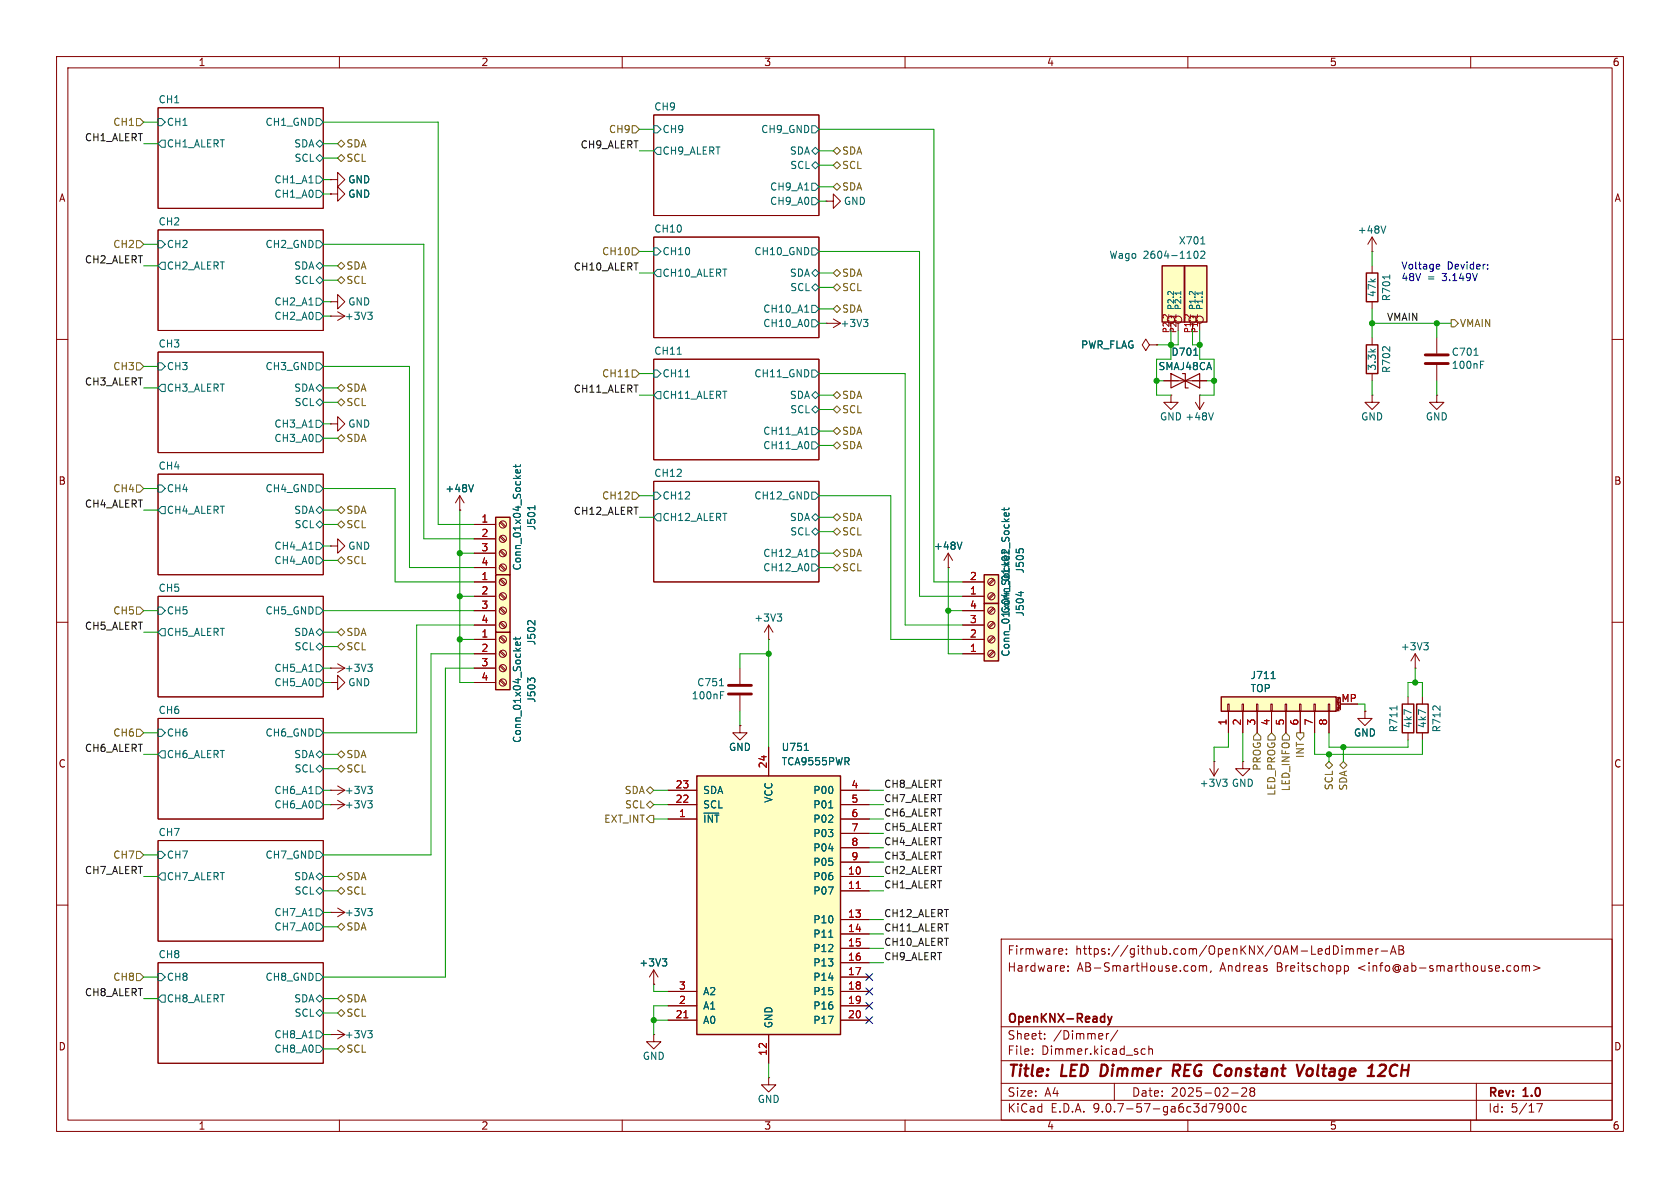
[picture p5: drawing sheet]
<svg xmlns="http://www.w3.org/2000/svg" width="297mm" height="210mm" viewBox="0 0 297 210" stroke-linecap="round" stroke-linejoin="round" font-family="sans-serif">
<g fill="none" stroke="#840000" stroke-width=".18">
<path d="M10 10h277v190h-277zM12 12h273v186h-273zM27.9 19.1h29.2v17.7h-29.2zM60 10v2M110 10v2M160 10v2M210 10v2M260 10v2M58.4 31.8h1.3v-1.3l1.3 1.3-1.3 1.2v-1.2M58.4 31.8h.1M115.6 20.3h29.2v17.8h-29.2zM146 35.6h1.3v-1.3l1.3 1.3-1.3 1.2v-1.2"/>
<path d="M146 35.6h.1M27.9 40.6h29.2v17.8h-29.2zM115.6 41.9h29.2v17.8h-29.2zM10 60h2M27.9 62.2h29.2v17.8h-29.2zM115.6 63.5h29.2v17.8h-29.2zM285 60h2M27.9 83.8h29.2v17.8h-29.2zM115.6 85.1h29.2v17.8h-29.2zM10 110h2M27.9 105.4h29.2v17.8h-29.2zM130.8 118.1v2.8"/>
<path d="M285 110h2M27.9 127h29.2v17.8h-29.2zM130.8 128.3v1.2h1.3l-1.3 1.3-1.3-1.3h1.3M130.8 128.3h.1M130.8 122.9v2.8M27.9 148.6h29.2v17.8h-29.2zM10 160h2M27.9 170.2h29.2v17.8h-29.2zM177 166h108v32h-108zM187.8 167.8l.1 .3-.7 .1M188.5 168.6v.1M188.5 167.8v.1"/>
<path d="M188.8 171.6v.1M188.8 170.8v.1M211.1 170.7l.3 .3v.4l-.3 .3M212 170.8l.5-.1 .2 .2M212 170.7v1M212.7 170.9l.2-.2 .3 .1 .1 .9M212.7 170.9v.8M214.1 171.6l-.1 .3M237.7 170.8l.4-.1 .3 .3v.4l-.2 .2h-.5M237.7 170.7v1.5M238 167.7v1M238 167.8l.4-.1 .2 .2"/>
<path d="M238.6 167.9l.2-.2 .4 .1v.9M238.6 167.9v.8M240 167.8l.4-.1 .2 .2M240 167.7v1M240.6 167.9l.2-.2 .4 .1v.9M240.6 167.9v.8M241.9 168.2l.7-.1-.1-.3-.4-.1-.2 .2 .1 .7h.5M243.2 167.7v1M243.7 167.7l-.3 .1-.2 .2M244.2 168.1h1.1M245.8 168.7l.5-1.5 .5 1.5M246 168.3h.7"/>
<path d="M247.3 167.2h.5l.2 .1 .1 .3-.3 .3a.4 .4 0 0 1 .4 .4 .4 .4 0 0 1-.3 .4h-.6zM247.3 167.9h.5M267.8 170.8l.4-.1 .3 .3v.4l-.3 .3-.4-.1-.1-.2v-.4zM269.1 170.8l.4-.1 .2 .2M269.1 170.7v1M269.7 170.9l.3-.2 .3 .1 .1 .9M269.7 170.9v.8M271.1 170.7l1.1 .4-1.1 .5M285 160h2M60 198v2M110 198v2M160 198v2"/>
<path d="M177 194.5h108M177 191.5h108M177 187.5h108M177 181.5h108M182.5 186.3v.1M182.5 185.5v.1M184.7 183.6v.1M184.7 182.8v.1M195.6 182.7v1M196 182.7l-.3 .1-.1 .2M197 191.5v3M197.6 182.1l-1.3 2"/>
<path d="M201.8 186.3l.2 .1 .5-.1M202.5 185.5l-.5-.1-.2 .1M203.1 185.5l.2-.1 .4 .1v.9M203.1 184.9v1.5M210 198v2M216.2 195.7l-.3 .3h-.3l-.3-.3 .2-.5 .4-.1 .2 .1a.99 .99 0 0 1-.4 1.4h-.2M216.9 195.2l.2-.1a.81 .81 0 0 1 .6 .6 .81 .81 0 0 1-.3 .8l-.2 .1a.81 .81 0 0 1-.3-1.4zM217.7 193.2h1.2M218.3 195.2l.2-.1a.81 .81 0 0 1 .6 .6 .81 .81 0 0 1-.3 .8l-.1 .1a.81 .81 0 0 1-.4-1.4zM219.5 192.4l.6-.1 .2 .1 .1 .3-.9 1.1h.9M220.3 195.7l-.4-.1-.3 .3v.4l.1 .2h.6M221.2 192.9l-.2-.2 .2-.4 .5 .1 .1 .2-.3 .3"/>
<path d="M221.2 192.9l-.2 .3v.5l.2 .1 .5-.1 .1-.2-.1-.4-.2-.2M221.2 192.9h.3M260 198v2M261 191.5v6.5M271.7 195.1h1l-.7 1.5"/>
</g>
<path d="M194.8 188.2l-.3 2h.5M207.9 189.3l.5 .9M208.3 188.2h-.7l-.3 2M208.4 189.2l-1 .1M230.6 188.2l-.9 2M231.2 189.1a.52 .52 0 0 1 .5-.2 .52 .52 0 0 1 .4 .4l-.1 .5a.55 .55 0 0 1-.5 .4 .55 .55 0 0 1-.5-.4zM243.9 188.4l.3-.2h.5a.45 .45 0 0 1 .3 .6l-.1 .3-1.3 1.1h1.2" fill="none" stroke="#840000" stroke-width=".4"/>
<path d="M195.8 179.7l.4 1M196.6 179.7l-.4 1M196.2 180.7l-.1 .3-.3 .2" fill="none" stroke="#840000" stroke-width=".3"/>
<g fill="none" stroke="#006464" stroke-width=".18">
<path d="M27.9 21h.7l.6 .6-.6 .6h-.7zM27.9 25.4l.7-.6h.6v1.2h-.6zM55.9 21h.6l.6 .6-.6 .6h-.6zM55.9 31.1h.6l.6 .7-.6 .6h-.6zM55.9 33.7h.6l.6 .6-.6 .6h-.6zM55.9 27.9l.6-.6 .6 .6-.6 .7zM55.9 25.4l.6-.6 .6 .6-.6 .6zM115.6 22.2h.6l.6 .7-.6 .6h-.6zM116.2 26h.6v1.3h-.6l-.6-.6zM143.5 22.2h.6l.7 .7-.7 .6h-.6zM143.5 32.4h.6l.7 .6-.7 .7h-.6zM143.5 34.9h.6l.7 .7-.7 .6h-.6z"/>
<path d="M143.5 29.2l.6-.6 .7 .6-.7 .6zM143.5 26.7l.6-.7 .7 .7-.7 .6zM27.9 42.5h.7l.6 .7-.6 .6h-.7zM27.9 47l.7-.6h.6v1.2h-.6zM55.9 42.5h.6l.6 .7-.6 .6h-.6zM55.9 52.7h.6l.6 .6-.6 .7h-.6zM55.9 55.2h.6l.6 .7-.6 .6h-.6zM55.9 49.5l.6-.6 .6 .6-.6 .7zM55.9 47l.6-.6 .6 .6-.6 .6zM115.6 43.8h.6l.6 .7-.6 .6h-.6zM116.2 47.6h.6v1.3h-.6l-.6-.6zM142.3 55.2h.7"/>
<path d="M143.5 43.8h.6l.7 .7-.7 .6h-.6zM143.5 54h.6l.7 .6-.7 .6h-.6zM143.5 56.5h.6l.7 .7-.7 .6h-.6zM143.5 50.8l.6-.6 .7 .6-.7 .6zM143.5 48.3l.6-.7 .7 .7-.7 .6zM27.9 64.1h.7l.6 .7-.6 .6h-.7zM27.9 68.6l.7-.7h.6v1.3h-.6zM55.9 64.1h.6l.6 .7-.6 .6h-.6zM55.9 74.3h.6l.6 .6-.6 .7h-.6zM55.9 76.8h.6l.6 .7-.6 .6h-.6zM55.9 71.1l.6-.6 .6 .6-.6 .7zM55.9 68.6l.6-.7 .6 .7-.6 .6z"/>
<path d="M115.6 65.4h.6l.6 .6-.6 .7h-.6zM116.2 69.2h.6v1.3h-.6l-.6-.6zM119.7 62.6h.7M121.2 66.6h.7M142.3 76.8h.7M143.5 65.4h.6l.7 .6-.7 .7h-.6zM143.5 75.6h.6l.7 .6-.7 .6h-.6zM143.5 78.1h.6l.7 .6-.7 .7h-.6zM143.5 69.9l.6-.7 .7 .7-.7 .6zM144.1 71.8l.7 .6-.7 .6-.6-.6zM27.9 85.7h.7l.6 .7-.6 .6h-.7zM28.6 89.5h.6v1.3h-.6l-.7-.6z"/>
<path d="M55.9 85.7h.6l.6 .7-.6 .6h-.6zM55.9 95.9h.6l.6 .6-.6 .7h-.6zM55.9 98.4h.6l.6 .7-.6 .6h-.6zM55.9 92.7l.6-.6 .6 .6-.6 .6zM55.9 90.2l.6-.7 .6 .7-.6 .6zM115.6 87h.6l.6 .6-.6 .7h-.6zM116.2 90.8h.6v1.3h-.6l-.6-.7zM142.3 98.4h.7M143.5 87h.6l.7 .6-.7 .7h-.6zM143.5 97.2h.6l.7 .6-.7 .6h-.6zM143.5 99.7h.6l.7 .6-.7 .7h-.6zM143.5 94l.6-.7 .7 .7-.7 .6z"/>
<path d="M144.1 90.8l.7 .6-.7 .7-.6-.7zM27.9 107.3h.7l.6 .7-.6 .6h-.7zM28.6 111.1h.6v1.3h-.6l-.7-.6zM55.9 107.3h.6l.6 .7-.6 .6h-.6zM55.9 117.5h.6l.6 .6-.6 .6h-.6zM55.9 114.3l.6-.6 .6 .6-.6 .6zM55.9 111.8l.6-.7 .6 .7-.6 .6zM27.9 128.9h.7l.6 .6-.6 .7h-.7zM28.6 132.7h.6v1.3h-.6l-.7-.6zM55.9 128.9h.6l.6 .6-.6 .7h-.6zM55.9 139.1h.6l.6 .6-.6 .6h-.6zM55.9 135.9l.6-.6 .6 .6-.6 .6z"/>
<path d="M55.9 133.4l.6-.7 .6 .7-.6 .6zM55.9 120h.6l.6 .7-.6 .6h-.6zM127.2 121.2h.7M127.4 122.9h.4M127.4 122.3h.6M27.9 150.5h.7l.6 .6-.6 .7h-.7zM28.6 154.3h.6v1.3h-.6l-.7-.7zM55.9 141.6h.6l.6 .6-.6 .7h-.6zM55.9 150.5h.6l.6 .6-.6 .7h-.6zM55.9 157.5l.6-.7 .6 .7-.6 .6zM55.9 154.9l.6-.6 .6 .6-.6 .7zM27.9 172.1h.7l.6 .6-.6 .7h-.7z"/>
<path d="M28.6 175.9h.6v1.3h-.6l-.7-.7zM55.9 172.1h.6l.6 .6-.6 .7h-.6zM55.9 176.5l.6-.6 .6 .6-.6 .7zM55.9 160.7h.6l.6 .6-.6 .6h-.6zM55.9 163.2h.6l.6 .6-.6 .7h-.6zM56.5 178.4l.6 .7-.6 .6-.6-.6zM55.9 182.2h.6l.6 .7-.6 .6h-.6zM55.9 184.8h.6l.6 .6-.6 .7h-.6z"/>
</g>
<path d="M128.8 121.2h4M128.8 122.7h4" fill="none" stroke="#840000" stroke-width=".51"/>
<path d="M215.9 123.2h20.3v2.5h-20.3z" fill="#ffffc2"/>
<path d="M215.9 123.2h20.3v2.5h-20.3z" fill="none" stroke="#840000" stroke-width=".25"/>
<g fill="none" stroke="#840000" stroke-width=".18">
<path d="M58.4 34.3h1.3v-1.3l1.3 1.3-1.3 1.3v-1.3M58.4 34.3h.1M217 124.5h.3v1.2h-.3zM217.2 125.7v3.8M219.6 124.5h.2v1.2h-.2zM219.7 125.7v3.8M222.1 124.5h.3v1.2h-.3zM222.2 125.7v3.8M224.7 124.5h.2v1.2h-.2zM224.8 125.7v3.8M227.2 124.5h.3v1.2h-.3zM227.3 125.7v3.8"/>
<path d="M229.7 124.5h.3v1.2h-.3zM229.9 125.7v3.8M232.3 124.5h.2v1.2h-.2zM232.4 125.7v3.8M234.8 124.5h.3v1.2h-.3zM234.9 125.7v3.8M236.4 124.2h.3M236.4 124h.1M236.4 123.9v.1M236.5 123.3h.3M236.5 123.3l.1 .2M236.8 125.4h-.4l.3 .1-.3 .1h.4"/>
<path d="M237 123.4v2.1M237 124.5h3M115.6 174h.1M115.6 171.5l-.8 1.2M115.6 171.5l.7 1.2M115.6 171.5v2.5"/>
</g>
<path d="M224.7 120h.7M117.1 169.5h.8l-.5 .5M117.6 170l.3 .2v.3l-.3 .3" fill="none" stroke="#006464" stroke-width=".18"/>
<path d="M87.6 91.4h2.6v10.2h-2.6z" fill="#ffffc2"/>
<path d="M87.6 91.4h2.6v10.2h-2.6zM247.9 124.5h2v5h-2zM250.4 124.5h2.1v5h-2.1z" fill="none" stroke="#840000" stroke-width=".25"/>
<g fill="none" stroke="#840000" stroke-width=".18">
<path d="M146 57.2h.1M146 57.2h2.6M147.3 56.4l1.3 .8M148.6 57.2l-1.3 .7M58.4 74.9h1.3v-1.2l1.3 1.2-1.3 1.3v-1.3M58.4 74.9h.1M58.4 96.5h1.3v-1.2l1.3 1.2-1.3 1.3v-1.3M58.4 96.5h.1M83.8 92.7h3.8M83.8 95.3h3.8M83.8 97.8h3.8M88.4 92.4l.8 .8"/>
<path d="M88.4 94.9l.8 .9M88.4 97.5l.8 .8M88.4 100l.8 .8M88.5 92.2l.9 .8M88.5 94.7l.9 .9M88.5 97.3l.9 .8M88.5 99.8l.9 .9M83.8 100.3h3.8M135.9 113h.1M135.9 110.5l-.8 1.3M135.9 110.5l.8 1.3M135.9 110.5v2.5"/>
<path d="M248.9 123.2v1.3M248.9 129.5v1.3M251.5 123.2v1.3M251.5 129.5v1.3"/>
<circle cx="88.9" cy="92.7" r=".63"/>
<circle cx="88.9" cy="97.8" r=".63"/>
<circle cx="88.9" cy="95.2" r=".63"/>
<circle cx="88.9" cy="100.3" r=".63"/>
</g>
<path d="M152.6 56.5h.8l-.4 .4M153.2 56.9l.2 .3v.3l-.2 .2M91.2 82.2v.4M92 83.1v.3l-.2 .2-.6-.1v-.4l.3-.1 .1 .6M92 82.2l-.2 .3h-1.1M94.6 89.4v.7M137.4 108.5h.8l-.4 .5M137.9 109l.3 .3v.3l-.3 .2M247 124.8v.7" fill="none" stroke="#006464" stroke-width=".18"/>
<path d="M87.6 111.8h2.6v10.1h-2.6z" fill="#ffffc2"/>
<path d="M87.6 111.8h2.6v10.1h-2.6z" fill="none" stroke="#840000" stroke-width=".25"/>
<g fill="none" stroke="#840000" stroke-width=".18">
<path d="M83.8 113h3.8M83.8 115.6h3.8M83.8 118.1h3.8M88.4 112.7l.8 .8M88.4 115.2l.8 .9M88.4 117.8l.8 .8M88.5 112.5l.9 .9M88.5 115.1l.9 .8M88.5 117.6l.9 .8M83.8 120.7h3.8M88.4 120.3l.8 .9M88.5 120.1l.9 .9"/>
<path d="M241.3 125.7v1.3h1.3l-1.3 1.3-1.3-1.3h1.3M241.3 125.7h.1M135.9 190.5v1.3h1.3l-1.3 1.2-1.3-1.2h1.3M135.9 190.5h.1"/>
<circle cx="88.9" cy="118.1" r=".63"/>
<circle cx="88.9" cy="115.6" r=".63"/>
<circle cx="88.9" cy="113" r=".63"/>
<circle cx="88.9" cy="120.6" r=".63"/>
</g>
<path d="M91.2 112.6v.5M92 113.5v.4l-.2 .2-.6-.1v-.5h.3l.1 .6M92 112.6l-.2 .3h-1.1M93.8 120l.2-.1 .5 .1M93.8 120.3l-.5-.4v.7" fill="none" stroke="#006464" stroke-width=".18"/>
<path d="M87.6 101.6h2.6v10.2h-2.6z" fill="#ffffc2"/>
<path d="M87.6 101.6h2.6v10.2h-2.6z" fill="none" stroke="#840000" stroke-width=".25"/>
<g fill="none" stroke="#840000" stroke-width=".18">
<path d="M83.8 102.9h3.8M83.8 105.4h3.8M83.8 108h3.8M83.8 110.5h3.8M88.4 102.5l.8 .9M88.4 105.1l.8 .8M88.4 107.6l.8 .9M88.4 110.2l.8 .8M88.5 102.4l.9 .8M88.5 104.9l.9 .8M88.5 107.4l.9 .9M88.5 110l.9 .8"/>
<circle cx="88.9" cy="105.4" r=".63"/>
<circle cx="88.9" cy="107.9" r=".63"/>
<circle cx="88.9" cy="102.9" r=".63"/>
<circle cx="88.9" cy="110.5" r=".63"/>
</g>
<path d="M94.6 109.7v.8l-.8-.7-.3-.1-.2 .1" fill="none" stroke="#006464" stroke-width=".18"/>
<path d="M174 101.6h2.5v5.1h-2.5z" fill="#ffffc2"/>
<path d="M174 101.6h2.5v5.1h-2.5z" fill="none" stroke="#840000" stroke-width=".25"/>
<g fill="none" stroke="#840000" stroke-width=".18">
<path d="M254 59.7v2.8M254 64.5v2.8M58.4 118.1h.1M58.4 118.1h2.6M59.7 117.3l1.3 .8M61 118.1l-1.3 .8M170.2 105.4h3.8M170.2 102.9h3.8M175.6 104.9l-.9 .8M175.6 102.4l-.9 .8M175.8 105.1l-.9 .8M175.8 102.5l-.9 .9"/>
<path d="M58.4 120.7h1.3v-1.3l1.3 1.3-1.3 1.2v-1.2M58.4 120.7h.1"/>
<circle cx="175.3" cy="105.4" r=".63"/>
<circle cx="175.3" cy="102.9" r=".63"/>
</g>
<path d="M260.6 62.8h.7M261.7 64.5h.5M261.7 63.9h.6M177.5 89.8v.5M178.3 90.7l.1 .3-.2 .2h-.6v-.5l.2-.1 .2 .6M178.4 89.8l-.2 .3h-1.1M179.6 97.1v.6M180.2 97.1l.2-.1 .5 .1M65 117.4h.8l-.4 .5M65.6 117.9l.2 .2v.3l-.2 .3" fill="none" stroke="#006464" stroke-width=".18"/>
<path d="M252 62.7h4M252 64.3h4" fill="none" stroke="#840000" stroke-width=".51"/>
<path d="M123.2 137.2h25.4v45.7h-25.4z" fill="#ffffc2"/>
<path d="M123.2 137.2h25.4v45.7h-25.4z" fill="none" stroke="#840000" stroke-width=".25"/>
<g fill="none" stroke="#840000" stroke-width=".18">
<path d="M58.4 53.3h1.3v-1.2l1.3 1.2-1.3 1.3v-1.3M58.4 53.3h.1M58.4 55.9h.1M58.4 55.9h2.6M59.7 55.1l1.3 .8M61 55.9l-1.3 .7M203.2 61l-.6-1.1-.7 1.1 .7 1 .6-1h1.3M204.5 61h.1M242.6 69.9v1.2h1.2l-1.2 1.3-1.3-1.3h1.3M242.6 69.9h.1M254 69.9v1.2h1.3l-1.3 1.3-1.3-1.3h1.3M254 69.9h.1"/>
<path d="M167.6 97.8l-.7 1.3M167.6 97.8l.8 1.3M167.6 97.8v2.5M167.6 100.3h.1M250.2 118.1h.1M250.2 115.6l-.8 1.2M250.2 115.6l.8 1.2M250.2 115.6v2.5M58.4 139.7h.1M58.4 139.7h2.6M59.7 138.9l1.3 .8M61 139.7l-1.3 .8"/>
<path d="M118.1 139.7h5.1M135.9 132.1v5.1M148.6 139.7h5.1M219.7 134.6v1.3h1.3l-1.3 1.3-1.3-1.3h1.3M219.7 134.6h.1M58.4 142.2h.1M58.4 142.2h2.6M59.7 141.5l1.3 .7M61 142.2l-1.3 .8M118.1 142.2h5.1M118.1 144.8h5.1M148.6 142.2h5.1"/>
<path d="M148.6 144.8h5.1M148.6 147.3h5.1M148.6 149.9h5.1M148.6 152.4h5.1M148.6 154.9h5.1M148.6 157.5h5.1M58.4 161.3h.1M58.4 161.3h2.6M59.7 160.5l1.3 .8M61 161.3l-1.3 .8M118.1 175.3h5.1M118.1 177.8h5.1"/>
<path d="M148.6 175.3h5.1M148.6 177.8h5.1M148.6 162.6h5.1M148.6 165.1h5.1M148.6 167.6h5.1M148.6 170.2h5.1M148.6 172.7h5.1M118.1 180.3h5.1M135.9 182.9v5.1M148.6 180.3h5.1"/>
</g>
<path d="M151.4 157.1h.7M120.9 179.9h.7" fill="none" stroke="#a90000" stroke-width=".18"/>
<g fill="none" stroke="#006464" stroke-width=".18">
<path d="M65 55.2h.8l-.4 .5M65.6 55.7l.2 .2v.3l-.2 .3M170.1 95.8l-.5 1.3M251.7 113.6h.8l-.4 .5M252.2 114.1l.3 .2v.3l-.3 .3M65 139h.8l-.4 .5M65.6 139.5l.2 .2v.3l-.2 .3M142.2 132.7h.7M65 141.5h.8l-.4 .5M65.6 142l.2 .3v.3l-.2 .2M146.5 142.8h.7M65 160.6h.8l-.4 .5"/>
<path d="M65.6 161.1l.2 .2v.3l-.2 .3M146.5 165.7h.7"/>
</g>
<path d="M205.4 47h8v9.9h-8z" fill="#ffffc2"/>
<path d="M205.4 47h8v9.9h-8zM209.4 47v9.9M241.6 48.3h2v5h-2zM241.6 61h2v5h-2z" fill="none" stroke="#840000" stroke-width=".25"/>
<g fill="none" stroke="#840000" stroke-width=".18">
<path d="M242.6 47v1.3M242.6 53.3v1.3M242.6 59.7v1.3M205.7 67.3h7.7M207 69.9v1.2h-1.3l1.3 1.3 1.3-1.3h-1.3M207 69.9h.1M211.3 71.1l.8 1.3M212.1 69.9h.1M212.1 69.9v2.5M212.9 71.1l-.8 1.3M242.6 66v1.3M81.3 90.2h.1"/>
<path d="M81.3 87.6l-.8 1.3M81.3 87.6l.7 1.3M81.3 87.6v2.6M213.9 135.9l.7 1.3M214.6 134.6h.1M214.6 134.6v2.6M215.4 135.9l-.8 1.3M58.4 182.9h.1M58.4 182.9h2.6M59.7 182.1l1.3 .8M61 182.9l-1.3 .7M115.6 182.9v1.3h1.2l-1.2 1.2-1.3-1.2h1.3"/>
<path d="M115.6 182.9h.1"/>
<circle cx="207" cy="56.5" r=".63"/>
<circle cx="208.3" cy="56.5" r=".63"/>
<circle cx="210.8" cy="56.5" r=".63"/>
<circle cx="212.1" cy="56.5" r=".63"/>
</g>
<g fill="none" stroke="#006464" stroke-width=".18">
<path d="M206.6 51.6h.3M207.5 51.5v.7M208.7 51.5v.6M210.4 51.6h.3M211.1 44.9l.1-.4 .2-.1a.68 .68 0 0 1 .4 .6 .68 .68 0 0 1-.4 .7l-.2-.2-.1-.3M211.3 51.5v.7M212.3 43.1h.7M212.3 44.5l.5-.1 .2 .4-.8 .9h.8M212.6 51.5v.6M245.7 48.6v.7M211 62.8h.8M214.5 73l-.4 1.2"/>
<path d="M83.7 85.7l-.4 1.2M216.1 137.7h.8l-.4 .5M216.7 138.2l.2 .3v.3l-.2 .2M65 182.2h.8l-.4 .5M65.6 182.7l.2 .2v.3l-.2 .3"/>
</g>
<path d="M205.7 55.7h.3M206.6 55.6v.7M207.9 55.6v.6M209.5 55.7h.4M210.4 55.6v.7M211.7 55.6v.6" fill="none" stroke="#a90000" stroke-width=".18"/>
<path d="M207 66l2.5 1.3-2.5 1.3zM209 66h.5v2.6h.6M209.5 67.3l2.6-1.3v2.6z" fill="none" stroke="#840000" stroke-width=".2"/>
<path d="M174 106.7h2.5v10.1h-2.5z" fill="#ffffc2"/>
<path d="M174 106.7h2.5v10.1h-2.5z" fill="none" stroke="#840000" stroke-width=".25"/>
<g fill="none" stroke="#840000" stroke-width=".18">
<path d="M58.4 34.3h.1M58.4 31.8h.1M242.6 44.5h.1M242.6 41.9l-.8 1.3M242.6 41.9l.7 1.3M242.6 41.9v2.6M204.5 61h.1M205.7 67.3h2.6M210.8 67.3h2.6M81.3 90.2h.1M83.8 92.7h3.8M83.8 95.3h3.8"/>
<path d="M83.8 97.8h3.8M83.8 115.6h3.8M83.8 113h3.8M83.8 110.5h3.8M83.8 108h3.8M83.8 105.4h3.8M83.8 102.9h3.8M83.8 118.1h3.8M83.8 100.3h3.8M167.6 100.3h.1M170.2 115.6h3.8M170.2 113h3.8"/>
<path d="M170.2 110.5h3.8M170.2 108h3.8M170.2 105.4h3.8M170.2 102.9h3.8M175.6 115.1l-.9 .8M175.6 112.5l-.9 .9M175.6 110l-.9 .8M175.6 107.4l-.9 .9M175.8 115.2l-.9 .9M175.8 112.7l-.9 .8M175.8 110.2l-.9 .8M175.8 107.6l-.9 .9"/>
<path d="M83.8 120.7h3.8M118.1 139.7h5.1M130.8 128.3h.1M135.9 132.1v5.1M148.6 139.7h5.1M217.2 125.7v3.8M219.7 125.7v3.8M222.2 125.7v3.8M224.8 125.7v3.8M227.3 125.7v3.8M229.9 125.7v3.8M232.4 125.7v3.8"/>
<path d="M234.9 125.7v3.8M237 124.5h3M241.3 125.7h.1M118.1 142.2h5.1M118.1 144.8h5.1M148.6 142.2h5.1M148.6 144.8h5.1M148.6 147.3h5.1M148.6 149.9h5.1M148.6 152.4h5.1M148.6 154.9h5.1M148.6 157.5h5.1"/>
<path d="M115.6 174h.1M118.1 175.3h5.1M118.1 177.8h5.1M148.6 175.3h5.1M148.6 177.8h5.1M148.6 162.6h5.1M148.6 165.1h5.1M148.6 167.6h5.1M148.6 170.2h5.1M148.6 172.7h5.1M118.1 180.3h5.1M135.9 182.9v5.1"/>
<path d="M148.6 180.3h5.1"/>
<circle cx="175.3" cy="107.9" r=".63"/>
<circle cx="175.3" cy="113" r=".63"/>
<circle cx="175.3" cy="115.6" r=".63"/>
<circle cx="175.3" cy="110.5" r=".63"/>
</g>
<g fill="none" stroke="#006464" stroke-width=".18">
<path d="M245 39.9l-.4 1.3M211 62.8h.8M83.7 85.7l-.4 1.2M91.2 82.2v.4M92 83.1v.3l-.2 .2-.6-.1v-.4l.3-.1 .1 .6M92 82.2l-.2 .3h-1.1M94.6 89.4v.7M170.1 95.8l-.5 1.3M177.5 89.8v.5M178.3 90.7l.1 .3-.2 .2h-.6v-.5l.2-.1 .2 .6M178.4 89.8l-.2 .3h-1.1M179.6 97.1v.6"/>
<path d="M180.2 97.1l.2-.1 .5 .1M91.2 112.6v.5M92 113.5v.4l-.2 .2-.6-.1v-.5h.3l.1 .6M92 112.6l-.2 .3h-1.1M93.8 120l.2-.1 .5 .1M94.6 109.7v.8l-.8-.7-.3-.1-.2 .1M180.5 104.6v.7M224.7 120h.7M93.8 120.3l-.5-.4v.7M142.2 132.7h.7M146.5 142.8h.7M117.1 169.5h.8l-.5 .5"/>
<path d="M117.6 170l.3 .2v.3l-.3 .3M146.5 165.7h.7"/>
</g>
<g fill="none" stroke="#725600" stroke-width=".18">
<path d="M24.1 21h.7l.6 .6-.6 .6h-.7zM59.7 25.4l.6-.6 .7 .6-.7 .6zM59.7 27.9l.6-.6 .7 .6-.7 .7zM111.8 22.2h.6l.6 .7-.6 .6h-.6zM147.3 26.7l.7-.7 .6 .7-.6 .6zM147.3 33l.7-.6 .6 .6-.6 .7zM147.3 29.2l.7-.6 .6 .6-.6 .6zM24.1 42.5h.7l.6 .7-.6 .6h-.7zM59.7 49.5l.6-.6 .7 .6-.7 .7zM59.7 47l.6-.6 .7 .6-.7 .6zM111.8 43.8h.6l.6 .7-.6 .6h-.6zM147.3 50.8l.7-.6 .6 .6-.6 .6z"/>
<path d="M147.3 48.3l.7-.7 .6 .7-.6 .6zM148 54l.6 .6-.6 .6-.7-.6zM256.5 56.5h.7l.6 .7-.6 .6h-.7zM24.1 64.1h.7l.6 .7-.6 .6h-.7zM59.7 68.6l.6-.7 .7 .7-.7 .6zM59.7 77.5l.6-.7 .7 .7-.7 .6zM59.7 71.1l.6-.6 .7 .6-.7 .7zM110.5 66.6h.7M111.8 65.4h.6l.6 .6-.6 .7h-.6zM147.3 78.7l.7-.6 .6 .6-.6 .7zM147.3 69.9l.7-.7 .6 .7-.6 .6zM147.3 76.2l.7-.6 .6 .6-.6 .6z"/>
<path d="M148 71.8l.6 .6-.6 .6-.7-.6zM24.1 85.7h.7l.6 .7-.6 .6h-.7zM59.7 99.1l.6-.7 .7 .7-.7 .6zM59.7 92.7l.6-.6 .7 .6-.7 .6zM60.3 89.5l.7 .7-.7 .6-.6-.6zM111.8 87h.6l.6 .6-.6 .7h-.6zM147.3 97.8l.7-.6 .6 .6-.6 .6zM147.3 94l.7-.7 .6 .7-.6 .6zM147.3 91.4l.7-.6 .6 .6-.6 .7zM148 99.7l.6 .6-.6 .7-.7-.7zM24.1 107.3h.7l.6 .7-.6 .6h-.7zM59.7 111.8l.6-.7 .7 .7-.7 .6z"/>
<path d="M59.7 114.3l.6-.6 .7 .6-.7 .6zM24.1 128.9h.7l.6 .6-.6 .7h-.7zM59.7 133.4l.6-.7 .7 .7-.7 .6zM59.7 135.9l.6-.6 .7 .6-.7 .6zM114.3 139.7l.6-.6 .7 .6-.7 .6zM221.6 130.2l.6-.7 .7 .7v.6h-1.3zM224.8 129.5l.6 .7v.6h-1.2v-.6zM227.3 129.5l.7 .7v.6h-1.3v-.6zM229.2 129.5h1.3v.7l-.6 .6-.7-.6zM234.3 135.3l.6-.7 .7 .7-.7 .6zM236.9 135.3l.6-.7 .6 .7-.6 .6zM24.1 150.5h.7l.6 .6-.6 .7h-.7z"/>
<path d="M59.7 157.5l.6-.7 .7 .7-.7 .6zM59.7 154.9l.6-.6 .7 .6-.7 .7zM114.3 142.2l.6-.6 .7 .6-.7 .7zM114.9 144.1h.7v1.3h-.7l-.6-.6zM24.1 172.1h.7l.6 .6-.6 .7h-.7zM59.7 176.5l.6-.6 .7 .6-.7 .7zM59.7 163.8l.6-.6 .7 .6-.7 .7zM59.7 179.1l.6-.7 .7 .7-.7 .6zM59.7 185.4l.6-.6 .7 .6-.7 .7z"/>
</g>
<g fill="none" stroke="#009600" stroke-width=".18">
<path d="M25.4 25.4h2.5M25.4 21.6h2.5M57.1 27.9h2.6M57.1 25.4h2.6M57.1 21.6h20.4v71.1h6.3M57.1 31.8h1.3M57.1 34.3h1.3M113 22.9h2.6M113 26.7h2.6M144.8 22.9h20.3v80h5.1M144.8 29.2h2.5M144.8 33h2.5"/>
<path d="M144.8 26.7h2.5M144.8 35.6h1.2M25.4 43.2h2.5M25.4 47h2.5M57.1 49.5h2.6M57.1 43.2h17.8v52.1h8.9M57.1 47h2.6M57.1 55.9h1.3M57.1 53.3h1.3M113 44.5h2.6M113 48.3h2.6M144.8 44.5h17.8v60.9h7.6"/>
<path d="M144.8 57.2h1.2M144.8 54.6h2.5M144.8 50.8h2.5M144.8 48.3h2.5M207 58.4v5.1h-2.5v6.4h2.5M208.3 58.4v2.6h-3.8M210.8 58.4v2.6h1.3M212.1 58.4v5.1h2.5v6.4h-2.5M242.6 57.2h13.9M242.6 44.5v2.5M242.6 54.6v5.1M254 57.2v2.5"/>
<path d="M25.4 64.8h2.5M25.4 68.6h2.5M57.1 64.8h15.3v35.5h11.4M57.1 68.6h2.6M57.1 77.5h2.6M57.1 74.9h1.3M57.1 71.1h2.6M113 69.9h2.6M113 66h2.6M144.8 69.9h2.5M144.8 66h15.2v44.5h10.2M144.8 78.7h2.5"/>
<path d="M144.8 72.4h2.5M144.8 76.2h2.5M204.5 67.3h1.2M213.4 67.3h1.2M242.6 67.3v2.6M254 67.3v2.6M25.4 90.2h2.5M25.4 86.4h2.5M57.1 86.4h12.7v16.5h14M57.1 90.2h2.6M57.1 92.7h2.6M57.1 99.1h2.6"/>
<path d="M57.1 96.5h1.3M81.3 97.8h2.5M81.3 90.2v30.5h2.5M113 87.6h2.6M113 91.4h2.6M144.8 87.6h12.7v25.4h12.7M144.8 91.4h2.5M144.8 97.8h2.5M144.8 94h2.5M25.4 108h2.5M25.4 111.8h2.5M57.1 108h26.7"/>
<path d="M57.1 111.8h2.6M57.1 118.1h1.3M57.1 114.3h2.6M81.3 105.4h2.5M81.3 113h2.5M83.8 115.6h-7.6v35.5h-19.1M83.8 110.5h-10.1v19h-16.6M83.8 118.1h-5.1v54.6h-21.6M135.9 113v19.1M135.9 115.6h-5.1v2.5M144.8 100.3h2.5M167.6 100.3v15.3h2.6"/>
<path d="M167.6 108h2.6M250.2 118.1v2.6M25.4 133.4h2.5M25.4 129.5h2.5M57.1 133.4h2.6M57.1 139.7h1.3M57.1 135.9h2.6M57.1 120.7h1.3M115.6 139.7h2.5M130.8 125.7v2.6M153.7 139.7h2.5M217.2 129.5v2.6h-2.6v2.5"/>
<path d="M219.7 129.5v5.1M232.4 129.5v3.9h19.1v-2.6M234.9 129.5v2.6h14v-1.3M234.9 133.4v1.2M237.5 132.1v2.5M240 124.5h1.3v1.2M248.9 123.2v-2.5h2.6v2.5M25.4 154.9h2.5M25.4 151.1h2.5M57.1 142.2h1.3M57.1 157.5h2.6M57.1 154.9h2.6"/>
<path d="M115.6 142.2h2.5M115.6 144.8h2.5M153.7 147.3h2.5M153.7 142.2h2.5M153.7 144.8h2.5M153.7 149.9h2.5M153.7 152.4h2.5M153.7 157.5h2.5M153.7 154.9h2.5M25.4 172.7h2.5M25.4 176.5h2.5M57.1 176.5h2.6"/>
<path d="M57.1 163.8h2.6M57.1 161.3h1.3M57.1 179.1h2.6M115.6 174v1.3h2.5M118.1 177.8h-2.5v5.1M153.7 170.2h2.5M153.7 162.6h2.5M153.7 167.6h2.5M153.7 165.1h2.5M57.1 185.4h2.6M57.1 182.9h1.3M115.6 180.3h2.5"/>
<path d="M135.9 188v2.5"/>
</g>
<path d="M153.1 179.7l1.2 1.2M153.1 174.7l1.2 1.2M153.1 177.2l1.2 1.2M153.1 172.1l1.2 1.2M154.3 179.7l-1.2 1.2M154.3 174.7l-1.2 1.2M154.3 177.2l-1.2 1.2M154.3 172.1l-1.2 1.2" fill="none" stroke="#000084" stroke-width=".18"/>
<path d="M254.1 46.7l.4 .1v.2l-.6 .1M254.5 47.5l-.4 .1M263 47.4v.2M263 46.8v.1" fill="none" stroke="#0000c2" stroke-width=".18"/>
<path d="M151.4 157.1h.7M120.9 179.9h.7" fill="none" stroke="#a90000" stroke-width=".18"/>
<g fill="#009600" stroke="#009600" stroke-width=".18">
<circle cx="250.2" cy="120.7" r=".46"/>
<circle cx="237.5" cy="132.1" r=".46"/>
<circle cx="234.9" cy="133.4" r=".46"/>
<circle cx="214.6" cy="67.3" r=".46"/>
<circle cx="207" cy="61" r=".46"/>
<circle cx="212.1" cy="61" r=".46"/>
<circle cx="204.5" cy="67.3" r=".46"/>
<circle cx="135.9" cy="115.6" r=".46"/>
<circle cx="167.6" cy="108" r=".46"/>
<circle cx="254" cy="57.2" r=".46"/>
<circle cx="242.6" cy="57.2" r=".46"/>
<circle cx="115.6" cy="180.3" r=".46"/>
<circle cx="81.3" cy="105.4" r=".46"/>
<circle cx="81.3" cy="113" r=".46"/>
<circle cx="81.3" cy="97.8" r=".46"/>
</g>
<g font-size="2.8" fill="#840000">
<text x="178" y="190.9">Title:</text>
<text x="187.7" y="190.9">LED</text>
<text x="195.4" y="190.9">Dimmer</text>
<text x="209" y="190.9">REG</text>
<text x="217.1" y="190.9">Constant</text>
<text x="232.6" y="190.9">Voltage</text>
<text x="245.9" y="190.9">12CH</text>
</g>
<g font-size="2.1" fill="#840000">
<text x="178" y="172">Hardware:</text>
<text x="178" y="169">Firmware:</text>
<text x="190.1" y="169">https://github.com/OpenKNX/OAM-LedDimmer-AB</text>
<text x="190.4" y="172">AB-SmartHouse.com,</text>
<text x="215.7" y="172">Andreas</text>
<text x="225.8" y="172">Breitschopp</text>
<text x="240.3" y="172">&lt;info@ab-smarthouse.com&gt;</text>
<text x="178" y="184">Sheet:</text>
<text x="178" y="181.2">OpenKNX-Ready</text>
<text x="186.2" y="184">/Dimmer/</text>
<text x="178" y="186.7">File:</text>
<text x="184.1" y="186.7">Dimmer.kicad_sch</text>
<text x="178" y="196.9">KiCad</text>
<text x="178" y="194.1">Size:</text>
<text x="184.7" y="194.1">A4</text>
<text x="185.7" y="196.9">E.D.A.</text>
<text x="193.3" y="196.9">9.0.7-57-ga6c3d7900c</text>
<text x="200" y="194.1">Date:</text>
<text x="207" y="194.1">2025-02-28</text>
<text x="263" y="194.3">Rev:</text>
<text x="263" y="196.9">Id:</text>
<text x="267.1" y="196.9">5/17</text>
<text x="269.4" y="194.3">1.0</text>
</g>
<g font-size="1.8" fill="#840000">
<text x="35" y="11.9">1</text>
<text x="85" y="11.9">2</text>
<text x="135" y="11.9">3</text>
<text x="185" y="11.9">4</text>
<text x="235" y="11.9">5</text>
<text x="285" y="11.9">6</text>
<text x="10.3" y="35.9">A</text>
<text x="285.3" y="35.9">A</text>
<text x="10.3" y="85.9">B</text>
<text x="285.3" y="85.9">B</text>
<text x="10.3" y="135.9">C</text>
<text x="285.3" y="135.9">C</text>
<text x="10.3" y="185.9">D</text>
<text x="285.3" y="185.9">D</text>
<text x="35" y="199.9">1</text>
<text x="85" y="199.9">2</text>
<text x="135" y="199.9">3</text>
<text x="185" y="199.9">4</text>
<text x="235" y="199.9">5</text>
<text x="285" y="199.9">6</text>
</g>
<g font-size="1.8" fill="#725600">
<text x="19.9" y="22.5">CH1</text>
<text x="107.6" y="23.7">CH9</text>
<text x="61.2" y="26.3">SDA</text>
<text x="61.2" y="28.8">SCL</text>
<text x="148.8" y="27.5">SDA</text>
<text x="148.8" y="33.9">SDA</text>
<text x="148.8" y="30.1">SCL</text>
<text x="19.9" y="44">CH2</text>
<text x="61.2" y="47.9">SDA</text>
<text x="106.3" y="45.3">CH10</text>
<text x="61.2" y="50.4">SCL</text>
<text x="148.8" y="51.7">SCL</text>
<text x="148.8" y="49.1">SDA</text>
<text x="148.8" y="55.5">SDA</text>
<text x="258" y="58">VMAIN</text>
<text x="19.9" y="65.6">CH3</text>
<text x="61.2" y="69.4">SDA</text>
<text x="61.2" y="72">SCL</text>
<text x="106.3" y="66.9">CH11</text>
<text x="148.8" y="70.7">SDA</text>
<text x="148.8" y="73.3">SCL</text>
<text x="148.8" y="77.1">SDA</text>
<text x="61.2" y="78.3">SDA</text>
<text x="148.8" y="79.6">SDA</text>
<text x="19.9" y="87.2">CH4</text>
<text x="106.3" y="88.5">CH12</text>
<text x="61.2" y="91">SDA</text>
<text x="61.2" y="93.6">SCL</text>
<text x="148.8" y="94.8">SCL</text>
<text x="148.8" y="92.3">SDA</text>
<text x="61.2" y="99.9">SCL</text>
<text x="148.8" y="98.7">SDA</text>
<text x="148.8" y="101.2">SCL</text>
<text x="19.9" y="108.8">CH5</text>
<text x="61.2" y="112.6">SDA</text>
<text x="61.2" y="115.2">SCL</text>
<text x="19.9" y="130.4">CH6</text>
<text x="61.2" y="134.2">SDA</text>
<text x="61.2" y="136.8">SCL</text>
<text x="223.1" y="136.3" transform="rotate(-90 223.1 136.3)">PROG</text>
<text x="230.7" y="134.1" transform="rotate(-90 230.7 134.1)">INT</text>
<text x="110.3" y="140.6">SDA</text>
<text x="110.4" y="143.1">SCL</text>
<text x="225.7" y="140.8" transform="rotate(-90 225.7 140.8)">LED_PROG</text>
<text x="228.2" y="140" transform="rotate(-90 228.2 140)">LED_INFO</text>
<text x="235.8" y="139.8" transform="rotate(-90 235.8 139.8)">SCL</text>
<text x="238.4" y="139.9" transform="rotate(-90 238.4 139.9)">SDA</text>
<text x="106.7" y="145.6">EXT_INT</text>
<text x="19.9" y="152">CH7</text>
<text x="61.2" y="155.8">SDA</text>
<text x="61.2" y="158.3">SCL</text>
<text x="61.2" y="164.7">SDA</text>
<text x="19.9" y="173.6">CH8</text>
<text x="61.2" y="177.4">SDA</text>
<text x="61.2" y="179.9">SCL</text>
<text x="61.2" y="186.3">SCL</text>
</g>
<g font-size="1.8" fill="#006464">
<text x="27.9" y="18.3">CH1</text>
<text x="29.4" y="22.5">CH1</text>
<text x="46.8" y="22.5">CH1_GND</text>
<text x="115.6" y="19.6">CH9</text>
<text x="117" y="23.7">CH9</text>
<text x="134.5" y="23.7">CH9_GND</text>
<text x="29.4" y="26.3">CH1_ALERT</text>
<text x="51.9" y="26.3">SDA</text>
<text x="52" y="28.8">SCL</text>
<text x="117" y="27.5">CH9_ALERT</text>
<text x="139.5" y="27.5">SDA</text>
<text x="48.4" y="32.6">CH1_A1</text>
<text x="48.4" y="35.2">CH1_A0</text>
<text x="61.5" y="32.6">GND</text>
<text x="61.5" y="35.2">GND</text>
<text x="136" y="33.9">CH9_A1</text>
<text x="139.6" y="30.1">SCL</text>
<text x="27.9" y="39.9">CH2</text>
<text x="115.6" y="41.2">CH10</text>
<text x="136" y="36.4">CH9_A0</text>
<text x="149.1" y="36.4">GND</text>
<text x="239.9" y="41.5">+48V</text>
<text x="29.4" y="44">CH2</text>
<text x="29.4" y="47.9">CH2_ALERT</text>
<text x="46.8" y="44">CH2_GND</text>
<text x="51.9" y="47.9">SDA</text>
<text x="117" y="45.3">CH10</text>
<text x="133.3" y="45.3">CH10_GND</text>
<text x="196" y="45.9">Wago</text>
<text x="202.1" y="45.9">2604-1102</text>
<text x="208.3" y="43.4">X701</text>
<text x="52" y="50.4">SCL</text>
<text x="117" y="49.1">CH10_ALERT</text>
<text x="139.5" y="49.1">SDA</text>
<text x="139.6" y="51.7">SCL</text>
<text x="243.4" y="52.6" transform="rotate(-90 243.4 52.6)">47k</text>
<text x="246" y="53.4" transform="rotate(-90 246 53.4)">R701</text>
<text x="48.4" y="54.2">CH2_A1</text>
<text x="48.4" y="56.7">CH2_A0</text>
<text x="60.9" y="56.7">+3V3</text>
<text x="61.5" y="54.2">GND</text>
<text x="134.8" y="55.5">CH10_A1</text>
<text x="134.8" y="58">CH10_A0</text>
<text x="148.5" y="58">+3V3</text>
<text x="27.9" y="61.5">CH3</text>
<text x="29.4" y="65.6">CH3</text>
<text x="46.8" y="65.6">CH3_GND</text>
<text x="115.6" y="62.8">CH11</text>
<text x="191" y="61.8">PWR_FLAG</text>
<text x="204.7" y="65.6">SMAJ48CA</text>
<text x="207" y="63.1">D701</text>
<text x="243.4" y="65.6" transform="rotate(-90 243.4 65.6)">3.3k</text>
<text x="256.5" y="63.1">C701</text>
<text x="256.5" y="65.4">100nF</text>
<text x="29.4" y="69.4">CH3_ALERT</text>
<text x="51.9" y="69.4">SDA</text>
<text x="52" y="72">SCL</text>
<text x="117" y="66.9">CH11</text>
<text x="117" y="70.7">CH11_ALERT</text>
<text x="133.3" y="66.9">CH11_GND</text>
<text x="139.5" y="70.7">SDA</text>
<text x="246" y="66.1" transform="rotate(-90 246 66.1)">R702</text>
<text x="48.4" y="75.8">CH3_A1</text>
<text x="61.5" y="75.8">GND</text>
<text x="134.8" y="77.1">CH11_A1</text>
<text x="139.6" y="73.3">SCL</text>
<text x="205" y="74.5">GND +48V</text>
<text x="240.5" y="74.5">GND</text>
<text x="252" y="74.5">GND</text>
<text x="27.9" y="83.1">CH4</text>
<text x="48.4" y="78.3">CH3_A0</text>
<text x="134.8" y="79.6">CH11_A0</text>
<text x="29.4" y="87.2">CH4</text>
<text x="46.8" y="87.2">CH4_GND</text>
<text x="78.6" y="87.2">+48V</text>
<text x="115.6" y="84.4">CH12</text>
<text x="117" y="88.5">CH12</text>
<text x="133.3" y="88.5">CH12_GND</text>
<text x="29.4" y="91">CH4_ALERT</text>
<text x="51.9" y="91">SDA</text>
<text x="52" y="93.6">SCL</text>
<text x="94.8" y="93.8" transform="rotate(-90 94.8 93.8)">J501</text>
<text x="117" y="92.3">CH12_ALERT</text>
<text x="139.5" y="92.3">SDA</text>
<text x="139.6" y="94.8">SCL</text>
<text x="48.4" y="97.4">CH4_A1</text>
<text x="48.4" y="99.9">CH4_A0</text>
<text x="61.5" y="97.4">GND</text>
<text x="92.3" y="100.9" transform="rotate(-90 92.3 100.9)">Conn_01x04_Socket</text>
<text x="134.8" y="98.7">CH12_A1</text>
<text x="134.8" y="101.2">CH12_A0</text>
<text x="165" y="97.4">+48V</text>
<text x="181.2" y="101.5" transform="rotate(-90 181.2 101.5)">J505</text>
<text x="27.9" y="104.7">CH5</text>
<text x="29.4" y="108.8">CH5</text>
<text x="29.4" y="112.6">CH5_ALERT</text>
<text x="46.8" y="108.8">CH5_GND</text>
<text x="51.9" y="112.6">SDA</text>
<text x="133.2" y="110.1">+3V3</text>
<text x="178.7" y="108.6" transform="rotate(-90 178.7 108.6)">Conn_01x02_Socket</text>
<text x="181.2" y="109.1" transform="rotate(-90 181.2 109.1)">J504</text>
<text x="48.4" y="119">CH5_A1</text>
<text x="52" y="115.2">SCL</text>
<text x="60.9" y="119">+3V3</text>
<text x="94.8" y="114.2" transform="rotate(-90 94.8 114.2)">J502</text>
<text x="178.7" y="116.2" transform="rotate(-90 178.7 116.2)">Conn_01x04_Socket</text>
<text x="247.5" y="115.2">+3V3</text>
<text x="48.4" y="121.5">CH5_A0</text>
<text x="61.5" y="121.5">GND</text>
<text x="94.8" y="124.3" transform="rotate(-90 94.8 124.3)">J503</text>
<text x="122.2" y="123.8">100nF</text>
<text x="123.2" y="121.5">C751</text>
<text x="221" y="120.2">J711</text>
<text x="221" y="122.6">TOP</text>
<text x="27.9" y="126.3">CH6</text>
<text x="29.4" y="130.4">CH6</text>
<text x="46.8" y="130.4">CH6_GND</text>
<text x="92.3" y="131.4" transform="rotate(-90 92.3 131.4)">Conn_01x04_Socket</text>
<text x="239.3" y="130.4">GND</text>
<text x="247.2" y="129.6" transform="rotate(-90 247.2 129.6)">R711</text>
<text x="249.8" y="128.8" transform="rotate(-90 249.8 128.8)">4k7</text>
<text x="252.3" y="128.8" transform="rotate(-90 252.3 128.8)">4k7</text>
<text x="254.9" y="129.6" transform="rotate(-90 254.9 129.6)">R712</text>
<text x="29.4" y="134.2">CH6_ALERT</text>
<text x="51.9" y="134.2">SDA</text>
<text x="52" y="136.8">SCL</text>
<text x="128.8" y="132.9">GND</text>
<text x="138.1" y="132.9">U751</text>
<text x="138.1" y="135.5">TCA9555PWR</text>
<text x="48.4" y="140.6">CH6_A1</text>
<text x="48.4" y="143.1">CH6_A0</text>
<text x="60.9" y="140.6">+3V3</text>
<text x="60.9" y="143.1">+3V3</text>
<text x="124.2" y="140.6">SDA</text>
<text x="124.2" y="143.1">SCL</text>
<text x="136.8" y="142" transform="rotate(-90 136.8 142)">VCC</text>
<text x="143.7" y="140.6">P00</text>
<text x="143.7" y="143.1">P01</text>
<text x="212" y="139.3">+3V3</text>
<text x="217.7" y="139.3">GND</text>
<text x="27.9" y="147.9">CH7</text>
<text x="124.2" y="145.6">~{INT}</text>
<text x="143.7" y="145.6">P02</text>
<text x="143.7" y="148.2">P03</text>
<text x="29.4" y="152">CH7</text>
<text x="29.4" y="155.8">CH7_ALERT</text>
<text x="46.8" y="152">CH7_GND</text>
<text x="51.9" y="155.8">SDA</text>
<text x="143.7" y="150.7">P04</text>
<text x="143.7" y="153.3">P05</text>
<text x="143.7" y="155.8">P06</text>
<text x="52" y="158.3">SCL</text>
<text x="143.7" y="158.3">P07</text>
<text x="48.4" y="162.2">CH7_A1</text>
<text x="48.4" y="164.7">CH7_A0</text>
<text x="60.9" y="162.2">+3V3</text>
<text x="143.7" y="163.4">P10</text>
<text x="143.7" y="166">P11</text>
<text x="27.9" y="169.5">CH8</text>
<text x="29.4" y="173.6">CH8</text>
<text x="46.8" y="173.6">CH8_GND</text>
<text x="112.9" y="171">+3V3</text>
<text x="143.7" y="168.5">P12</text>
<text x="143.7" y="171">P13</text>
<text x="143.7" y="173.6">P14</text>
<text x="29.4" y="177.4">CH8_ALERT</text>
<text x="51.9" y="177.4">SDA</text>
<text x="52" y="179.9">SCL</text>
<text x="124.2" y="176.1">A2</text>
<text x="124.2" y="178.7">A1</text>
<text x="143.7" y="176.1">P15</text>
<text x="143.7" y="178.7">P16</text>
<text x="48.4" y="183.7">CH8_A1</text>
<text x="60.9" y="183.7">+3V3</text>
<text x="124.2" y="181.2">A0</text>
<text x="136.8" y="181.9" transform="rotate(-90 136.8 181.9)">GND</text>
<text x="143.7" y="181.2">P17</text>
<text x="48.4" y="186.3">CH8_A0</text>
<text x="113.5" y="187.6">GND</text>
<text x="133.9" y="195.2">GND</text>
</g>
<g font-size="1.8" fill="#0f0f0f">
<text x="14.9" y="25.1">CH1_ALERT</text>
<text x="102.5" y="26.3">CH9_ALERT</text>
<text x="14.9" y="46.6">CH2_ALERT</text>
<text x="101.3" y="47.9">CH10_ALERT</text>
<text x="245.1" y="56.8">VMAIN</text>
<text x="14.9" y="68.2">CH3_ALERT</text>
<text x="101.3" y="69.5">CH11_ALERT</text>
<text x="14.9" y="89.8">CH4_ALERT</text>
<text x="101.3" y="91.1">CH12_ALERT</text>
<text x="14.9" y="111.4">CH5_ALERT</text>
<text x="14.9" y="133">CH6_ALERT</text>
<text x="156.2" y="141.9">CH7_ALERT</text>
<text x="156.2" y="139.4">CH8_ALERT</text>
<text x="156.2" y="149.5">CH4_ALERT</text>
<text x="156.2" y="147">CH5_ALERT</text>
<text x="156.2" y="144.4">CH6_ALERT</text>
<text x="14.9" y="154.6">CH7_ALERT</text>
<text x="156.2" y="154.6">CH2_ALERT</text>
<text x="156.2" y="152.1">CH3_ALERT</text>
<text x="156.2" y="157.1">CH1_ALERT</text>
<text x="156.2" y="162.2">CH12_ALERT</text>
<text x="156.2" y="167.3">CH10_ALERT</text>
<text x="156.2" y="164.8">CH11_ALERT</text>
<text x="156.2" y="169.8">CH9_ALERT</text>
<text x="14.9" y="176.2">CH8_ALERT</text>
</g>
<g font-size="1.8" fill="#0000c2">
<text x="247.6" y="47.9">Voltage</text>
<text x="255.8" y="47.9">Devider:</text>
<text x="247.6" y="49.9">48V</text>
<text x="252.3" y="49.9">=</text>
<text x="255.1" y="49.9">3.149V</text>
</g>
<g font-size="1.8" fill="#a90000">
<text x="85" y="92.5">1</text>
<text x="85" y="95">2</text>
<text x="85" y="97.5">3</text>
<text x="85" y="100.1">4</text>
<text x="85" y="102.6">1</text>
<text x="85" y="105.2">2</text>
<text x="85" y="107.7">3</text>
<text x="171.4" y="105.2">1</text>
<text x="171.4" y="102.6">2</text>
<text x="171.4" y="107.7">4</text>
<text x="85" y="112.8">1</text>
<text x="85" y="110.2">4</text>
<text x="171.4" y="112.8">2</text>
<text x="171.4" y="110.2">3</text>
<text x="85" y="115.3">2</text>
<text x="85" y="117.9">3</text>
<text x="171.4" y="115.3">1</text>
<text x="85" y="120.4">4</text>
<text x="237" y="124.2">MP</text>
<text x="216.9" y="128.3" transform="rotate(-90 216.9 128.3)">1</text>
<text x="219.5" y="128.3" transform="rotate(-90 219.5 128.3)">2</text>
<text x="222" y="128.3" transform="rotate(-90 222 128.3)">3</text>
<text x="224.5" y="128.3" transform="rotate(-90 224.5 128.3)">4</text>
<text x="227.1" y="128.3" transform="rotate(-90 227.1 128.3)">5</text>
<text x="229.6" y="128.3" transform="rotate(-90 229.6 128.3)">6</text>
<text x="232.2" y="128.3" transform="rotate(-90 232.2 128.3)">7</text>
<text x="234.7" y="128.3" transform="rotate(-90 234.7 128.3)">8</text>
<text x="135.6" y="135.9" transform="rotate(-90 135.6 135.9)">24</text>
<text x="119.3" y="139.4">23</text>
<text x="119.3" y="142">22</text>
<text x="150.4" y="139.4">4</text>
<text x="150.4" y="142">5</text>
<text x="119.9" y="144.5">1</text>
<text x="150.4" y="144.5">6</text>
<text x="150.4" y="147.1">7</text>
<text x="150.4" y="149.6">8</text>
<text x="149.8" y="154.7">10</text>
<text x="150.4" y="152.1">9</text>
<text x="149.8" y="157.2">11</text>
<text x="149.8" y="162.3">13</text>
<text x="149.8" y="164.8">14</text>
<text x="149.8" y="167.4">15</text>
<text x="149.8" y="169.9">16</text>
<text x="149.8" y="172.5">17</text>
<text x="119.9" y="175">3</text>
<text x="119.9" y="177.5">2</text>
<text x="149.8" y="175">18</text>
<text x="149.8" y="177.5">19</text>
<text x="119.3" y="180.1">21</text>
<text x="149.8" y="180.1">20</text>
<text x="135.6" y="186.7" transform="rotate(-90 135.6 186.7)">12</text>
</g>
<g font-size="1.4" fill="#a90000">
<text x="206.8" y="59" transform="rotate(-90 206.8 59)">P2.2</text>
<text x="208" y="59" transform="rotate(-90 208 59)">P2.1</text>
<text x="210.6" y="59" transform="rotate(-90 210.6 59)">P1.2</text>
<text x="211.8" y="59" transform="rotate(-90 211.8 59)">P1.1</text>
</g>
<g font-size="1.4" fill="#006464">
<text x="207.7" y="54.9" transform="rotate(-90 207.7 54.9)">P2.2</text>
<text x="209" y="54.9" transform="rotate(-90 209 54.9)">P2.1</text>
<text x="211.6" y="54.9" transform="rotate(-90 211.6 54.9)">P1.2</text>
<text x="212.8" y="54.9" transform="rotate(-90 212.8 54.9)">P1.1</text>
</g>
<text font-size=".5" fill="#840000" x="237" y="125.9" transform="rotate(-90 237 125.9)">Mounting</text>
</svg>
